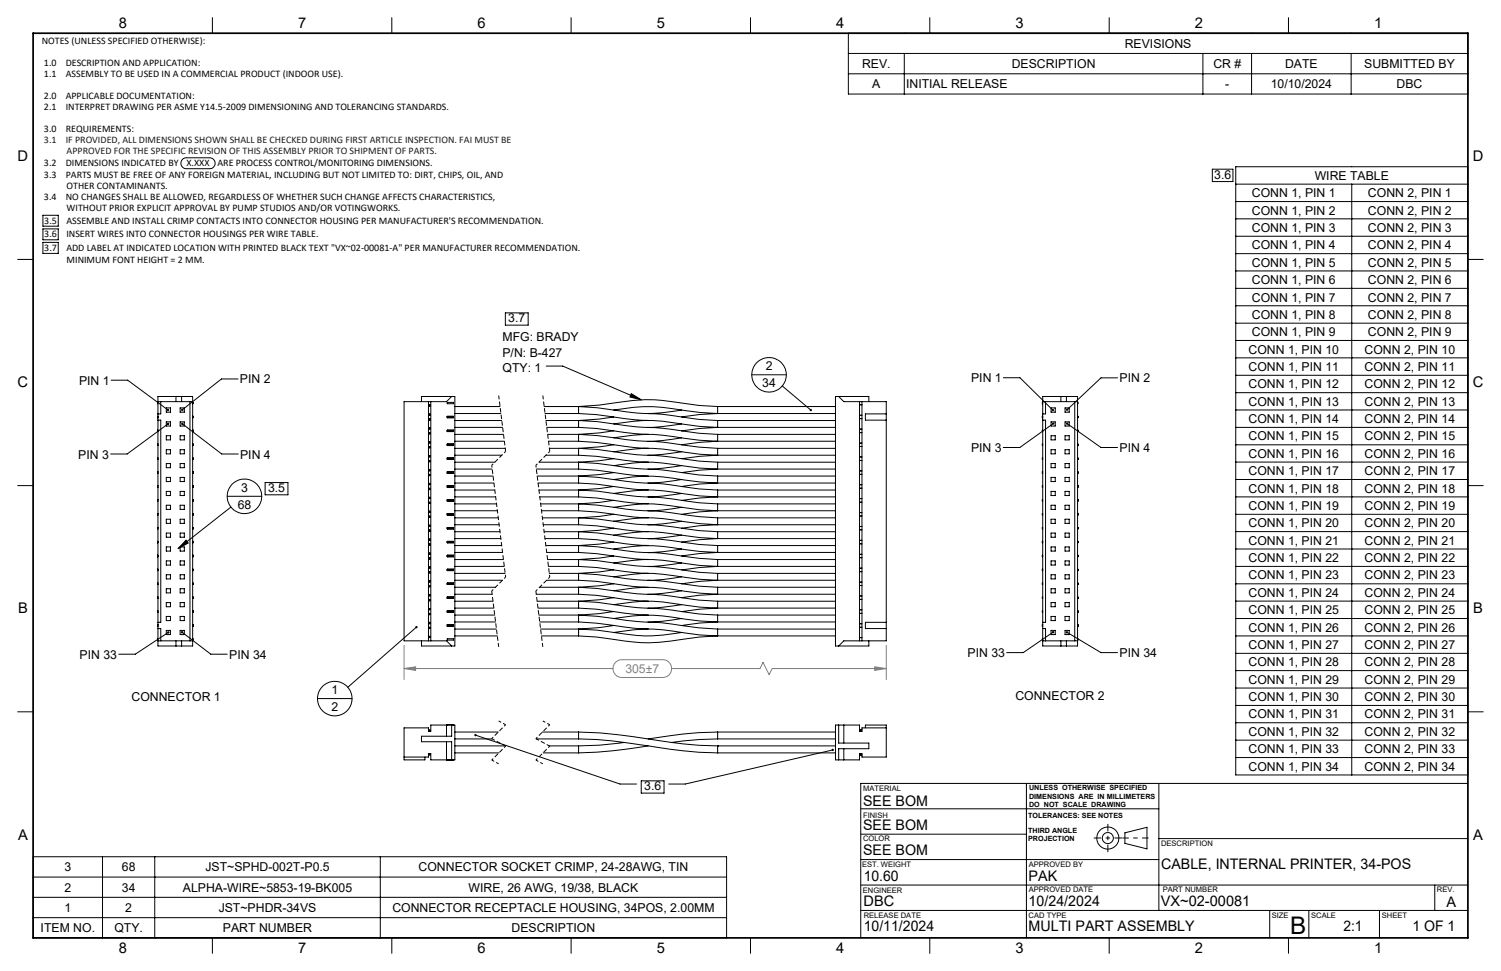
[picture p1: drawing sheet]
<svg xmlns="http://www.w3.org/2000/svg" width="432mm" height="279mm" viewBox="0 0 432 279" stroke-linecap="round" stroke-linejoin="round" font-family="sans-serif">
<g fill="none" stroke="#000" stroke-width=".29">
<path d="M61.1 5.1v4.5M112.7 5.1v4.5M164.3 5.1v4.5M215.9 5.1v4.5M244.1 9.6h178.2v17.5h-178.2zM244.1 15.4h178.2M260.1 15.4v11.7M267.5 5.1v4.5M319.1 5.1v4.5M346 15.4v11.7M360 15.4v11.7M370.7 5.1v4.5"/>
<path d="M388.7 15.4v11.7M244.1 21.2h178.2M52.6 45.8l.8-.4h6.9a1.57 1.57 0 0 1 1.6 1.6 1.57 1.57 0 0 1-1.6 1.5h-6.7a1.58 1.58 0 0 1-1.5-1 1.58 1.58 0 0 1 .5-1.7zM348.8 48.7h5.9v3.5h-5.9zM355.5 48h66.8v175h-66.8zM355.5 53h66.8M355.5 58h66.8M388.9 53v170M5.1 74.6h4.4M12.3 61.9h4.5v3.2h-4.5zM12.3 65.9h4.5v3.1h-4.5zM12.3 69.7h4.5v3.2h-4.5z"/>
<path d="M355.5 63h66.8M355.5 68h66.8M355.5 73h66.8M355.5 78h66.8M422.3 74.6h4.4M145.4 90h6.5v3.6h-6.5zM355.5 83h66.8M355.5 88h66.8M355.5 93h66.8M355.5 98h66.8M32 109.4h4.7l11.6 8.6M45.4 114.1h10v71.8h-10z"/>
<path d="M45.4 115.6h10M45.4 115.8v.4M45.4 119.8v.4M46.2 115.6v3.5h-.8M47.8 117.4h1.2v1.2h-1.2zM50.6 114.1v1.5M51.8 117.4h1.2v1.2h-1.2zM52.2 114.1v1.5M54.6 115.6v68.8M55.4 115.8v.4M55.4 119.8v.4M68.5 109h-4.8l-11.3 8.9"/>
<path d="M121.2 115.6v-1.5h9.6v71.8h-9.6v-1.5M123.3 116.5h.3v.4h-.3M123.3 119.1h.3v.4h-.3M123.3 115.6v68.8M123.9 115.6v68.8M128.7 115.8h1.8v.4h-1.8zM128.7 119.8h1.8v.4h-1.8zM129.9 114.1l-1.5 1.5h-12.2v68.8h12.2l1.5 1.5M130.8 117h13M130.8 119h13.3M156.5 117h9.9M156.8 119h9.6"/>
<path d="M157.1 105.3h4.8l22.6 9.7M166.4 117l6-.4a69 69 0 0 1 18.1-1.4l10.6 1.5 5.3 .3M166.4 119l5.2 .3 4.4 .6a64.7 64.7 0 0 0 10.5 1.1M166.4 117l5.4 .3 4.6 .7a48.5 48.5 0 0 0 19.7 0M166.4 117v2M176.6 120l-4.2 .6-6 .4M176.6 118a50.4 50.4 0 0 1 20.5 .1l4.2 .6 5.1 .3M181.6 113.3l2.9 1.7-3.3-.8zM186.4 119a53.5 53.5 0 0 1 10.3 1.1l4.4 .6 5.3 .3M206.4 119l-5.2 .3-5.1 .7M206.4 117v2M206.4 117h33.9"/>
<path d="M206.4 119h33.9M216.3 107.8h9.9M225 111.1l8.2 6.9M241.3 114.1l1.4 1.5h12.3v68.8h-12.3l-1.4 1.5M247.3 116.4l.7 .1M247.3 115.6v68.8M248 119.5l-.7 .1M248 115.6v68.8M249.9 115.6v-1.5h-9.6v71.8h9.6v-1.5M255 119.1h-6v1.8h6M288.6 108.7h4.8l9.5 9.3M300 114.1h10v71.8h-10z"/>
<path d="M300 115.6h10M300 115.8v.4M300 119.8v.4M300.8 115.6v3.5h-.8M302.4 117.4h1.2v1.2h-1.2zM305.2 114.1v1.5M306.4 117.4h1.2v1.2h-1.2zM306.8 114.1v1.5M309.2 115.6v68.8M310 115.8v.4M310 119.8v.4M321.5 108.7h-4.8l-9.7 9.2"/>
<path d="M355.5 103h66.8M355.5 108h66.8M355.5 113h66.8M355.5 118h66.8M5.1 139.7h4.4M45.4 120.9h.8v58.2h-.8M45.4 123.8v.4M45.4 139.8v.4M45.4 127.8v.4M45.4 131.8v.4M45.4 135.8v.4M47.8 121.4h1.2v1.2h-1.2z"/>
<path d="M47.8 125.4h1.2v1.2h-1.2zM47.8 129.4h1.2v1.2h-1.2zM47.8 133.4h1.2v1.2h-1.2zM47.8 137.4h1.2v1.2h-1.2zM48.4 122l-11.8 8.6h-4.8M51.8 121.4h1.2v1.2h-1.2zM51.8 125.4h1.2v1.2h-1.2zM51.8 129.4h1.2v1.2h-1.2zM51.8 133.4h1.2v1.2h-1.2zM51.8 137.4h1.2v1.2h-1.2zM52.5 122l11.3 8.6h4.7M55.4 123.8v.4"/>
<path d="M55.4 139.8v.4M55.4 127.8v.4M55.4 131.8v.4M55.4 135.8v.4M76.3 138.9h6.5v3.5h-6.5zM123.3 124.5h.3v.4h-.3M123.3 127.1h.3v.4h-.3M123.3 123.1h.3v.4h-.3M123.3 120.5h.3v.4h-.3M123.3 136.5h.3v.4h-.3M123.3 139.1h.3v.4h-.3M123.3 131.1h.3v.4h-.3"/>
<path d="M123.3 128.5h.3v.4h-.3M123.3 132.5h.3v.4h-.3M123.3 135.1h.3v.4h-.3M128.7 123.8h1.8v.4h-1.8zM128.7 127.8h1.8v.4h-1.8zM128.7 131.8h1.8v.4h-1.8zM128.7 135.8h1.8v.4h-1.8zM128.7 139.8h1.8v.4h-1.8zM130.8 133h11.5M130.8 135h10.8M130.8 129h14.5M130.8 131h13.6"/>
<path d="M130.8 137h11M130.8 139h11.3M130.8 121h13.5M130.8 123h13.8M130.8 125h14M130.8 127h14.3M154.3 135h12.1M154.5 137h11.9M154.8 139h11.6M155 133h11.4M157 121h9.4M157.1 131h9.3"/>
<path d="M157.3 123h9.1M157.5 125h8.9M157.8 127h8.6M158 129h8.4M166.4 139l5.2 .3 4.4 .6a64.7 64.7 0 0 0 10.5 1.1M166.4 137l5.4 .3 4.6 .7a47.8 47.8 0 0 0 19.7 0M166.4 135l5.2 .3 4.4 .6a60.7 60.7 0 0 0 10.5 1.1M166.4 133l5.4 .3 4.6 .6a48.5 48.5 0 0 0 19.7 .1M166.4 131l5.2 .3 4.4 .6a64.7 64.7 0 0 0 10.5 1.1M166.4 129l5.4 .3 4.6 .7a48.5 48.5 0 0 0 19.7 0M166.4 127l5.2 .3 4.4 .6a60.7 60.7 0 0 0 10.5 1.1M166.4 125l5.4 .3 4.6 .6a48.5 48.5 0 0 0 19.7 .1"/>
<path d="M166.4 123l5.2 .3 4.4 .6a64.7 64.7 0 0 0 10.5 1.1M166.4 121l5.4 .3 4.6 .7a48.5 48.5 0 0 0 19.7 0M166.4 137v2M166.4 133v2M166.4 129v2M166.4 125v2M166.4 121v2M176.6 134a49.4 49.4 0 0 1 20.5 .1l4.2 .6 5.1 .3M176.6 132l-4.2 .6-6 .4M176.6 140l-4.2 .6-6 .4M176.6 130a49.4 49.4 0 0 1 20.5 .1l4.2 .6 5.1 .3M176.6 128l-4.2 .6-6 .4"/>
<path d="M176.6 138a50.4 50.4 0 0 1 20.5 .1l4.2 .6 5.1 .3M176.6 136l-4.2 .6-6 .4M176.6 122a49.4 49.4 0 0 1 20.5 .1l4.2 .6 5.1 .3M176.6 126a50.4 50.4 0 0 1 20.5 .2l4.2 .5 5.1 .3M176.6 124l-4.2 .6-6 .4M186.4 131a62.6 62.6 0 0 1 10.3 1.1l4.4 .6 5.3 .3M186.4 139a53.5 53.5 0 0 1 10.3 1.1l4.4 .6 5.3 .3M186.4 127a53.5 53.5 0 0 1 10.3 1.1l4.4 .6 5.3 .3M186.4 135a62.6 62.6 0 0 1 10.3 1.1l4.4 .6 5.3 .3M186.4 123a62.6 62.6 0 0 1 10.3 1.1l4.4 .6 5.3 .3M206.4 139l-5.2 .3-5.1 .7M206.4 135l-5.2 .3-5.1 .7"/>
<path d="M206.4 131l-5.2 .3-5.1 .7M206.4 127l-5.2 .3-5.1 .7M206.4 123l-5.2 .3-5.1 .7M206.4 133v2M206.4 129v2M206.4 137v2M206.4 121v2M206.4 125v2M206.4 133h33.9M206.4 135h33.9M206.4 129h33.9M206.4 131h33.9"/>
<path d="M206.4 137h33.9M206.4 139h33.9M206.4 121h33.9M206.4 123h33.9M206.4 125h33.9M206.4 127h33.9M247.3 124.4l.7 .1M247.3 120.4l.7 .1M247.3 136.4l.7 .1M247.3 128.4l.7 .1M247.3 132.4l.7 .1M248 127.5h-.7"/>
<path d="M248 123.5h-.7M248 139.5h-.7M248 131.5l-.7 .1M248 135.5h-.7M300 120.9h.8v58.2h-.8M300 123.8v.4M300 139.8v.4M300 127.8v.4M300 131.8v.4M300 135.8v.4M302.4 137.4h1.2v1.2h-1.2zM302.4 133.4h1.2v1.2h-1.2z"/>
<path d="M302.4 129.4h1.2v1.2h-1.2zM302.4 125.4h1.2v1.2h-1.2zM302.4 121.4h1.2v1.2h-1.2zM303 121.9l-9.6 6.9h-4.8M306.4 137.4h1.2v1.2h-1.2zM306.4 133.4h1.2v1.2h-1.2zM306.4 129.4h1.2v1.2h-1.2zM306.4 125.4h1.2v1.2h-1.2zM306.4 121.4h1.2v1.2h-1.2zM307 121.9l9.7 6.9h4.8M310 123.8v.4M310 139.8v.4"/>
<path d="M310 127.8v.4M310 131.8v.4M310 135.8v.4M355.5 133h66.8M355.5 123h66.8M355.5 128h66.8M355.5 138h66.8M422.3 139.7h4.4M45.4 143.8v.4M45.4 159.8v.4M45.4 151.8v.4M45.4 155.8v.4"/>
<path d="M45.4 147.8v.4M47.8 141.4h1.2v1.2h-1.2zM47.8 145.4h1.2v1.2h-1.2zM47.8 149.4h1.2v1.2h-1.2zM47.8 153.4h1.2v1.2h-1.2zM47.8 157.4h1.2v1.2h-1.2zM51.8 141.4h1.2v1.2h-1.2zM51.8 145.4h1.2v1.2h-1.2zM51.8 149.4h1.2v1.2h-1.2zM51.8 153.4h1.2v1.2h-1.2zM51.8 157.4h1.2v1.2h-1.2zM53.5 155.4l.7 .8-3 1.7z"/>
<path d="M55.4 143.8v.4M55.4 159.8v.4M55.4 151.8v.4M55.4 155.8v.4M55.4 147.8v.4M65.4 142.8h9.9M66.4 145.9l-15.2 12M123.3 152.5h.3v.4h-.3M123.3 155.1h.3v.4h-.3M123.3 156.5h.3v.4h-.3M123.3 159.1h.3v.4h-.3M123.3 151.1h.3v.4h-.3"/>
<path d="M123.3 148.5h.3v.4h-.3M123.3 147.1h.3v.4h-.3M123.3 144.5h.3v.4h-.3M123.3 140.5h.3v.4h-.3M123.3 143.1h.3v.4h-.3M128.7 143.8h1.8v.4h-1.8zM128.7 147.8h1.8v.4h-1.8zM128.7 151.8h1.8v.4h-1.8zM128.7 155.8h1.8v.4h-1.8zM128.7 159.8h1.8v.4h-1.8zM130.8 149h12.5M130.8 151h12.8"/>
<path d="M130.8 141h11.5M130.8 143h11.8M130.8 145h12M130.8 147h12.3M130.8 157h13.5M130.8 159h13.8M130.8 153h13M130.8 155h13.3M155 141h11.4M155.3 143h11.1M155.5 145h10.9M155.8 147h10.6"/>
<path d="M156 149h10.4M156.2 151h10.2M156.5 153h9.9M156.8 155h9.6M157 157h9.4M157.3 159h9.1M166.4 151l5.2 .3 4.4 .6a64.7 64.7 0 0 0 10.5 1.1M166.4 149l5.4 .3 4.6 .7a48.5 48.5 0 0 0 19.7 0M166.4 147l5.2 .3 4.4 .6a60.7 60.7 0 0 0 10.5 1.1M166.4 145l5.4 .3 4.6 .6a48.5 48.5 0 0 0 19.7 .1M166.4 159l5.2 .3 4.4 .6a64.7 64.7 0 0 0 10.5 1.1M166.4 157l5.4 .3 4.6 .7a47.8 47.8 0 0 0 19.7 0"/>
<path d="M166.4 155l5.2 .3 4.4 .6a64.7 64.7 0 0 0 10.5 1.1M166.4 153l5.4 .4 4.6 .6a48.5 48.5 0 0 0 19.7 0M166.4 143l5.2 .3 4.4 .6a64.7 64.7 0 0 0 10.5 1.1M166.4 141l5.4 .3 4.6 .7a48.5 48.5 0 0 0 19.7 0M166.4 149v2M166.4 145v2M166.4 157v2M166.4 153v2M166.4 141v2M176.6 142a49.4 49.4 0 0 1 20.5 .1l4.2 .6 5.1 .3M176.6 146a49.4 49.4 0 0 1 20.5 .1l4.2 .6 5.1 .3M176.6 144l-4.2 .6-6 .4"/>
<path d="M176.6 150a50.4 50.4 0 0 1 20.5 .1l4.2 .6 5.1 .3M176.6 148l-4.2 .6-6 .4M176.6 158a50.4 50.4 0 0 1 20.5 .2l4.2 .5 5.1 .3M176.6 156l-4.2 .6-6 .4M176.6 154a49.4 49.4 0 0 1 20.5 .1l4.2 .6 5.1 .3M176.6 152l-4.2 .6-6 .4M176.6 160l-4.2 .6-6 .4M186.4 143a62.6 62.6 0 0 1 10.3 1.1l4.4 .6 5.3 .3M186.4 147a58.7 58.7 0 0 1 10.3 1.1l4.4 .6 5.3 .3M186.4 155a62.6 62.6 0 0 1 10.3 1.1l4.4 .6 5.3 .3M186.4 151a62.6 62.6 0 0 1 10.3 1.1l4.4 .6 5.3 .3M186.4 159a53.5 53.5 0 0 1 10.3 1.1l4.4 .6 5.3 .3"/>
<path d="M206.4 151l-5.2 .3-5.1 .7M206.4 147l-5.2 .3-5.1 .7M206.4 159l-5.2 .3-5.1 .7M206.4 155l-5.2 .3-5.1 .7M206.4 143l-5.2 .3-5.1 .7M206.4 141v2M206.4 145v2M206.4 149v2M206.4 157v2M206.4 153v2M206.4 149h33.9M206.4 151h33.9"/>
<path d="M206.4 141h33.9M206.4 143h33.9M206.4 145h33.9M206.4 147h33.9M206.4 157h33.9M206.4 159h33.9M206.4 153h33.9M206.4 155h33.9M247.3 152.4l.7 .1M247.3 156.4l.7 .1M247.3 148.4l.7 .1M247.3 144.4l.7 .1"/>
<path d="M247.3 140.4l.7 .1M248 155.5h-.7M248 159.5h-.7M248 151.5l-.7 .1M248 147.5h-.7M248 143.5h-.7M300 143.8v.4M300 159.8v.4M300 151.8v.4M300 155.8v.4M300 147.8v.4M302.4 157.4h1.2v1.2h-1.2z"/>
<path d="M302.4 153.4h1.2v1.2h-1.2zM302.4 149.4h1.2v1.2h-1.2zM302.4 145.4h1.2v1.2h-1.2zM302.4 141.4h1.2v1.2h-1.2zM306.4 157.4h1.2v1.2h-1.2zM306.4 153.4h1.2v1.2h-1.2zM306.4 149.4h1.2v1.2h-1.2zM306.4 145.4h1.2v1.2h-1.2zM306.4 141.4h1.2v1.2h-1.2zM310 143.8v.4M310 159.8v.4M310 151.8v.4"/>
<path d="M310 155.8v.4M310 147.8v.4M355.5 143h66.8M355.5 153h66.8M355.5 148h66.8M355.5 158h66.8M45.4 179.8v.4M45.4 167.8v.4M45.4 163.8v.4M45.4 171.8v.4M45.4 175.8v.4M47.8 161.4h1.2v1.2h-1.2z"/>
<path d="M47.8 165.4h1.2v1.2h-1.2zM47.8 169.4h1.2v1.2h-1.2zM47.8 173.4h1.2v1.2h-1.2zM47.8 177.4h1.2v1.2h-1.2zM51.8 161.4h1.2v1.2h-1.2zM51.8 165.4h1.2v1.2h-1.2zM51.8 169.4h1.2v1.2h-1.2zM51.8 173.4h1.2v1.2h-1.2zM51.8 177.4h1.2v1.2h-1.2zM55.4 179.8v.4M55.4 167.8v.4M55.4 163.8v.4"/>
<path d="M55.4 171.8v.4M55.4 175.8v.4M123.3 179.1h.3v.4h-.3M123.3 176.5h.3v.4h-.3M123.3 172.5h.3v.4h-.3M123.3 175.1h.3v.4h-.3M123.3 171.1h.3v.4h-.3M123.3 168.5h.3v.4h-.3M123.3 163.1h.3v.4h-.3M123.3 160.5h.3v.4h-.3M123.3 167.1h.3v.4h-.3M123.3 164.5h.3v.4h-.3"/>
<path d="M128.7 163.8h1.8v.4h-1.8zM128.7 167.8h1.8v.4h-1.8zM128.7 171.8h1.8v.4h-1.8zM128.7 175.8h1.8v.4h-1.8zM128.7 179.8h1.8v.4h-1.8zM130.8 173h11M130.8 175h11.3M130.8 177h11.5M130.8 179h11.8M130.8 169h11.7M130.8 171h10.8M130.8 165h14.5"/>
<path d="M130.8 167h13.7M130.8 161h14M130.8 163h14.3M154.3 171h12.1M154.5 173h11.9M154.8 175h11.6M155 177h11.4M155.2 169h11.2M155.3 179h11.1M157.2 167h9.2M157.5 161h8.9M157.8 163h8.6"/>
<path d="M158 165h8.4M166.4 175l5.2 .3 4.4 .6a64.7 64.7 0 0 0 10.5 1.1M166.4 173l5.4 .3 4.6 .7a48.5 48.5 0 0 0 19.7 0M166.4 179l5.2 .3 4.4 .6a60.7 60.7 0 0 0 10.5 1.1M166.4 177l5.4 .3 4.6 .6a46.9 46.9 0 0 0 19.7 .1M166.4 171l5.2 .3 4.4 .6a64.7 64.7 0 0 0 10.5 1.1M166.4 169l5.4 .3 4.6 .7a48.5 48.5 0 0 0 19.7 0M166.4 163l5.2 .3 4.4 .6a64.7 64.7 0 0 0 10.5 1.1M166.4 161l5.4 .3 4.6 .7a48.5 48.5 0 0 0 19.7 0M166.4 167l5.2 .3 4.4 .6a60.7 60.7 0 0 0 10.5 1.1M166.4 165l5.4 .3 4.6 .6a48.5 48.5 0 0 0 19.7 .1M166.4 173v2"/>
<path d="M166.4 177v2M166.4 169v2M166.4 161v2M166.4 165v2M176.6 178a50.4 50.4 0 0 1 20.5 .2l4.2 .5 5.1 .3M176.6 176l-4.2 .6-6 .4M176.6 166a49.4 49.4 0 0 1 20.5 .1l4.2 .6 5.1 .3M176.6 164l-4.2 .6-6 .4M176.6 180l-4.2 .6-6 .4M176.6 162a49.4 49.4 0 0 1 20.5 .1l4.2 .6 5.1 .3M176.6 170a50.4 50.4 0 0 1 20.5 .1l4.2 .6 5.1 .3M176.6 168l-4.2 .6-6 .4"/>
<path d="M176.6 174a49.4 49.4 0 0 1 20.5 .1l4.2 .6 5.1 .3M176.6 172l-4.2 .6-6 .4M186.4 175a62.6 62.6 0 0 1 10.3 1.1l4.4 .6 5.3 .3M186.4 163a62.6 62.6 0 0 1 10.3 1.1l4.4 .6 5.3 .3M186.4 179a53.5 53.5 0 0 1 10.3 1.1l4.4 .6 5.3 .3M186.4 167a62.6 62.6 0 0 1 10.3 1.1l4.4 .6 5.3 .3M186.4 171a53.5 53.5 0 0 1 10.3 1.1l4.4 .6 5.3 .3M206.4 175l-5.2 .3-5.1 .7M206.4 179l-5.2 .3-5.1 .7M206.4 171l-5.2 .3-5.1 .7M206.4 163l-5.2 .3-5.1 .7M206.4 167l-5.2 .3-5.1 .7"/>
<path d="M206.4 177v2M206.4 165v2M206.4 161v2M206.4 169v2M206.4 173v2M206.4 173h33.9M206.4 175h33.9M206.4 177h33.9M206.4 179h33.9M206.4 169h33.9M206.4 171h33.9M206.4 165h33.9"/>
<path d="M206.4 167h33.9M206.4 161h33.9M206.4 163h33.9M247.3 176.4l.7 .1M247.3 172.4l.7 .1M247.3 168.4l.7 .1M247.3 160.4l.7 .1M247.3 164.4l.7 .1M248 179.5h-.7M248 175.5h-.7M248 171.5l-.7 .1M248 163.5h-.7"/>
<path d="M248 167.5h-.7M255 179.1h-6v1.8h6M300 179.8v.4M300 167.8v.4M300 163.8v.4M300 171.8v.4M300 175.8v.4M302.4 177.4h1.2v1.2h-1.2zM302.4 173.4h1.2v1.2h-1.2zM302.4 169.4h1.2v1.2h-1.2zM302.4 165.4h1.2v1.2h-1.2zM302.4 161.4h1.2v1.2h-1.2z"/>
<path d="M306.4 177.4h1.2v1.2h-1.2zM306.4 173.4h1.2v1.2h-1.2zM306.4 169.4h1.2v1.2h-1.2zM306.4 165.4h1.2v1.2h-1.2zM306.4 161.4h1.2v1.2h-1.2zM310 179.8v.4M310 167.8v.4M310 163.8v.4M310 171.8v.4M310 175.8v.4M355.5 163h66.8M355.5 168h66.8"/>
<path d="M355.5 173h66.8M355.5 178h66.8M45.4 184.4h10M45.4 180.9h.8v3.5M45.4 183.8v.4M47.8 181.4h1.2v1.2h-1.2zM48.4 182l-9.5 6.2h-4.8M50.6 184.4v1.5M51.8 181.4h1.2v1.2h-1.2zM52.2 184.4v1.5M52.4 181.9l8.2 6.3h4.8M55.4 183.8v.4"/>
<path d="M119.8 180.4l-19.8 17.4M123.3 183.1h.3v.4h-.3M123.3 180.5h.3v.4h-.3M128.7 183.8h1.8v.4h-1.8zM130.8 181h12M130.8 183h12.3M155.5 181h10.9M155.8 183h10.6M166.4 183l5.2 .3 4.4 .6a51.7 51.7 0 0 0 20.8 0l4.4-.6 5.2-.3M166.4 181l5.4 .3 4.6 .7a48.5 48.5 0 0 0 19.7 0M166.4 181v2M176.6 182a49.4 49.4 0 0 1 20.5 .1l4.2 .6 5.1 .3"/>
<path d="M206.4 181v2M206.4 181h33.9M206.4 183h33.9M247.3 180.4l.7 .1M248 183.5l-.7 .1M300 184.4h10M300 180.9h.8v3.5M300 183.8v.4M302.4 181.4h1.2v1.2h-1.2zM303 181.9l-8.6 5.9h-4.8M305.2 184.4v1.5M306.4 181.4h1.2v1.2h-1.2z"/>
<path d="M306.8 184.4v1.5M306.9 181.9l9.8 5.9h4.8M310 183.8v.4M355.5 183h66.8M355.5 188h66.8M355.5 193h66.8M355.5 198h66.8M5.1 204.8h4.4M91.3 201h10M116.2 217.8h7.1v-.9h.6v1.8h6.9v-10.1h-6.9v1.8h-.6v-1h-7.1v9.3h6v-.9M123.3 210h.3v.4M123.6 216.9v.3h-.3"/>
<path d="M128.4 208.6v3.2M128.4 213.4v5.3M128.7 208.6h1.8M128.7 218.7h1.8M129.9 208.6v3.2h-8.7v1.6h8.7v5.3M130.8 214.6h14.5M130.8 216.6h12.7M130.8 210.6h12.5M130.8 212.6h10.8M136.8 211.5l41.6 14.1h4.7M154.3 212.6h12.1M156 210.6h10.4"/>
<path d="M156.2 216.6h10.2M158 214.6h8.4M166.4 212.6a169.4 169.4 0 0 1 23 2.5 116.9 116.9 0 0 0 17 1.5M166.4 210.6a208.3 208.3 0 0 1 26.8 3l7.8 .9 5.4 .1M166.4 214.6v2M166.4 210.6v2M179.6 213.6l-7.1 .8-6.1 .2M186.4 214.6l-3.8 .6a124.8 124.8 0 0 1-16.2 1.4M206.4 212.6l-5.2 .2-8.1 .8M206.4 210.6a149.6 149.6 0 0 0-20 2M206.4 214.6h.1M206.4 210.6v2"/>
<path d="M206.4 214.6v2M206.4 214.6h33.9M206.4 216.6h33.9M206.4 210.6h33.9M206.4 212.6h33.9M239.6 215.8l-42.5 9.8h-4.7M241.3 208.6v5.2h8.6v1.6h-8.6v3.3M242.7 208.6v5.2M242.7 215.4v3.3M247.3 217.2h.7M247.3 210h.7M247.5 210v.4"/>
<path d="M247.5 216.9v.3M249 209.4v-.8h6v9.2h-7v-.9h-.7v1.8h-7v-10.1h7v1.8h.7v-1h7M355.5 203h66.8M355.5 208h66.8M355.5 213h66.8M355.5 218h66.8M422.3 204.8h4.4M184.5 224.7h6.5v3.5h-6.5zM247.6 232.7h85.8M295.3 225.4v44.5M323.6 239.6l6.4-1.5v6.2l-6.4-1.6zM333.4 225.4v36.6"/>
<path d="M422.3 225.4h-174.7v44.5M9.5 246.5h199.5v23.4h-199.5zM9.5 252.4h199.5M9.5 258.2h199.5M29.5 246.5v23.4M44.5 246.5v23.4M109.4 246.5v23.4M247.6 254.7h174.7M247.6 247.3h85.8M247.6 240h47.7M333.4 241.3h88.9M412.7 254.7v7.3"/>
<path d="M9.5 264.1h199.5M61.1 269.9v4.4M112.7 269.9v4.4M164.3 269.9v4.4M215.9 269.9v4.4M247.6 262h174.7M267.5 269.9v4.4M319.1 269.9v4.4M365.3 262v7.9M370.7 269.9v4.4M376.5 262v7.9M396.8 262v7.9"/>
<circle cx="221.2" cy="107.9" r="5"/>
<circle cx="70.3" cy="142.8" r="5"/>
<circle cx="96.3" cy="201" r="5"/>
<circle cx="318.7" cy="241.1" r="3.2"/>
<circle cx="318.7" cy="241.2" r="1.6"/>
</g>
<path d="M116.2 192.4l3.4-.5v1zM116.2 185.7v9.8M116.2 192.4h60.2M177.1 190.6l.9-.6 .7-.2h11.9a2.56 2.56 0 0 1 2.6 2.6 2.56 2.56 0 0 1-2.6 2.5h-11.7a2.57 2.57 0 0 1-2.3-1.5 2.57 2.57 0 0 1 .5-2.8zM193.2 192.4h25.4l.9-1.8 1.8 3.5 .8-1.7h32.9M251.6 191.9l3.4 .5-3.4 .5zM255 185.7v9.8" fill="none" stroke="#808080" stroke-width=".29"/>
<path d="M143.5 113.8l2 16.1M156.2 113.8l2 16.1M141.5 170.1l2 16M154.2 170.1l2 16" fill="none" stroke="#000" stroke-width=".29" stroke-dasharray="1.3 .6" stroke-dashoffset=".2" stroke-linecap="butt"/>
<path d="M145.5 129.9l-4 4M158.2 129.9l-4 4M145.5 166.1l-4 4M158.2 166.1l-4 4M145.5 208.5l-4 4M145.5 214.7l-4 4M158.2 208.5l-4 4M158.2 214.7l-4 4" fill="none" stroke="#000" stroke-width=".29" stroke-dasharray="1.3 .6" stroke-dashoffset=".7" stroke-linecap="butt"/>
<path d="M141.5 133.9l4 32.2M154.2 133.9l4 32.2" fill="none" stroke="#000" stroke-width=".29" stroke-dasharray="1.3 .6" stroke-dashoffset=".6" stroke-linecap="butt"/>
<path d="M141.5 218.7l2 1.1M143.5 207.5l2 1M154.2 218.7l2 1.1M156.2 207.5l2 1" fill="none" stroke="#000" stroke-width=".29" stroke-dasharray="1.3 .6" stroke-dashoffset=".5" stroke-linecap="butt"/>
<path d="M141.5 212.5l4 2.2M154.2 212.5l4 2.2" fill="none" stroke="#000" stroke-width=".29" stroke-dasharray="1.3 .6" stroke-dashoffset=".3" stroke-linecap="butt"/>
<path d="M330.4 241.1h-7.5" fill="none" stroke="#000" stroke-width=".29" stroke-dasharray="15.2 1.3 1.3 1.3" stroke-dashoffset="13.4" stroke-linecap="butt"/>
<path d="M318.7 237.1v8.1M314.7 241.1h8.1" fill="none" stroke="#000" stroke-width=".29" stroke-dasharray="15.2 1.3 1.3 1.3" stroke-dashoffset="13.1" stroke-linecap="butt"/>
<path d="M9.5 9.6h412.8v260.3h-412.8z" fill="none" stroke="#000" stroke-width=".5"/>
<path d="M119.5 180.3a.34 .34 0 0 0 .1 .4 .34 .34 0 0 0 .4 0 .34 .34 0 0 0 .1-.5l-.3 .2 .3-.2-.2-.1zM232.9 117.8l.1 .5 .5-.1-.3-.2 .3 .2v-.5zM181.6 113.3l2.9 1.7-3.3-.8zM48.1 117.7v.6l.5-.1-.3-.2 .3 .1-.1-.4zM52.2 117.7l-.1 .4 .3-.2-.3 .2a.34 .34 0 0 0 .5 .1 .34 .34 0 0 0 .1-.5 .34 .34 0 0 0-.5 0zM48.2 121.7a.34 .34 0 0 0-.1 .4 .34 .34 0 0 0 .4 .1 .34 .34 0 0 0 .1-.5l-.2 .3 .2-.3zM52.2 121.7a.35 .35 0 0 0 0 .6 .35 .35 0 0 0 .5-.2 .35 .35 0 0 0-.5-.4l.3 .3zM48.2 181.7a.35 .35 0 0 0 0 .5 .35 .35 0 0 0 .4 .1 .35 .35 0 0 0 .1-.5l-.3 .2 .3-.2zM52.1 181.7a.35 .35 0 0 0 .2 .6 .35 .35 0 0 0 .4-.4 .35 .35 0 0 0-.5-.3l.2 .3zM53.5 155.4l.7 .8-3 1.7zM302.6 117.8v.5l.5-.1-.2-.2 .3 .2-.1-.4zM302.7 181.6a.35 .35 0 0 0 0 .5 .35 .35 0 0 0 .5 .1 .35 .35 0 0 0 0-.5l-.2 .2 .2-.2zM306.7 181.7l.2 .2-.3-.1a.33 .33 0 0 0 .2 .5 .33 .33 0 0 0 .4-.4 .33 .33 0 0 0-.5-.2zM306.7 121.7a.34 .34 0 0 0 .2 .5 .34 .34 0 0 0 .4-.4 .34 .34 0 0 0-.5-.2l.2 .3zM306.7 117.7v.4l.3-.2-.3 .2a.33 .33 0 0 0 .5 0 .33 .33 0 0 0-.1-.5 .33 .33 0 0 0-.4 .1zM302.7 121.7a.33 .33 0 0 0 .3 .5 .33 .33 0 0 0 .2-.5l-.2 .2 .1-.3zM136.5 211.3l.3 .2-.3-.1a.34 .34 0 0 0 .3 .5 .34 .34 0 0 0 .3-.5 .34 .34 0 0 0-.6-.1zM239.3 215.6a.34 .34 0 0 0 .2 .5 .34 .34 0 0 0 .4-.4l-.3 .1 .3-.1-.3-.3z" fill="#000"/>
<path d="M116.2 192.4l3.4-.5v1zM251.6 191.9l3.4 .5-3.4 .5z" fill="#808080"/>
<text font-size="7" x="371.2" y="268.7">B</text>
<g font-size="4.2">
<text x="34.1" y="8.1">8</text>
<text x="85.7" y="8.1">7</text>
<text x="137.3" y="8.1">6</text>
<text x="188.9" y="8.1">5</text>
<text x="240.5" y="8.1">4</text>
<text x="292.1" y="8.1">3</text>
<text x="343.7" y="8.1">2</text>
<text x="395.3" y="8.1">1</text>
<text x="5.1" y="46.4">D</text>
<text x="423.7" y="46.4">D</text>
<text x="5.1" y="111.4">C</text>
<text x="423.7" y="111.4">C</text>
<text x="5.2" y="176.5">B</text>
<text x="423.8" y="176.5">B</text>
<text x="248.3" y="232">SEE BOM</text>
<text x="248.3" y="238.9">SEE BOM</text>
<text x="5.2" y="241.6">A</text>
<text x="248.3" y="245.9">SEE BOM</text>
<text x="423.8" y="241.6">A</text>
<text x="334" y="249.9">CABLE, INTERNAL PRINTER, 34-POS</text>
<text x="248.5" y="253.4">10.60</text>
<text x="295.9" y="253.4">PAK</text>
<text x="248.5" y="260.8">DBC</text>
<text x="295.9" y="260.8">10/24/2024</text>
<text x="334" y="260.8">VX~02-00081</text>
<text x="416.1" y="260.9">A</text>
<text x="248.5" y="267.9">10/11/2024</text>
<text x="295.9" y="267.9">MULTI PART ASSEMBLY</text>
<text x="386.5" y="267.9">2:1</text>
<text x="406.3" y="267.9">1 OF 1</text>
<text x="34.1" y="274.2">8</text>
<text x="85.7" y="274.2">7</text>
<text x="137.3" y="274.2">6</text>
<text x="188.9" y="274.2">5</text>
<text x="240.5" y="274.2">4</text>
<text x="292.1" y="274.2">3</text>
<text x="343.7" y="274.2">2</text>
<text x="395.3" y="274.2">1</text>
</g>
<g font-size="3.5">
<text x="323.6" y="13.8">REVISIONS</text>
<text x="248" y="19.6">REV.</text>
<text x="291.1" y="19.6">DESCRIPTION</text>
<text x="349.1" y="19.6">CR #</text>
<text x="369.7" y="19.6">DATE</text>
<text x="392.5" y="19.6">SUBMITTED BY</text>
<text x="250.9" y="25.4">A</text>
<text x="260.7" y="25.4">INITIAL RELEASE</text>
<text x="352.5" y="25.4">-</text>
<text x="365.6" y="25.4">10/10/2024</text>
<text x="401.8" y="25.4">DBC</text>
<text x="349.3" y="51.5">3.6</text>
<text x="378.2" y="51.8">WIRE TABLE</text>
<text x="360.1" y="56.8">CONN 1, PIN 1</text>
<text x="393.5" y="56.8">CONN 2, PIN 1</text>
<text x="360.1" y="61.8">CONN 1, PIN 2</text>
<text x="393.5" y="61.8">CONN 2, PIN 2</text>
<text x="360.1" y="66.8">CONN 1, PIN 3</text>
<text x="360.1" y="71.8">CONN 1, PIN 4</text>
<text x="393.5" y="66.8">CONN 2, PIN 3</text>
<text x="393.5" y="71.8">CONN 2, PIN 4</text>
<text x="360.1" y="76.8">CONN 1, PIN 5</text>
<text x="393.5" y="76.8">CONN 2, PIN 5</text>
<text x="360.1" y="81.8">CONN 1, PIN 6</text>
<text x="393.5" y="81.8">CONN 2, PIN 6</text>
<text x="360.1" y="86.8">CONN 1, PIN 7</text>
<text x="393.5" y="86.8">CONN 2, PIN 7</text>
<text x="146.2" y="92.8">3.7</text>
<text x="360.1" y="91.8">CONN 1, PIN 8</text>
<text x="393.5" y="91.8">CONN 2, PIN 8</text>
<text x="144.5" y="98.1">MFG: BRADY</text>
<text x="359.2" y="101.8">CONN 1, PIN 10</text>
<text x="360.1" y="96.8">CONN 1, PIN 9</text>
<text x="392.5" y="101.8">CONN 2, PIN 10</text>
<text x="393.5" y="96.8">CONN 2, PIN 9</text>
<text x="144.5" y="102.6">P/N: B-427</text>
<text x="144.5" y="107.2">QTY: 1</text>
<text x="220.3" y="106.5">2</text>
<text x="359.2" y="106.8">CONN 1, PIN 11</text>
<text x="392.5" y="106.8">CONN 2, PIN 11</text>
<text x="22.7" y="110.7">PIN 1</text>
<text x="69" y="110.3">PIN 2</text>
<text x="219.3" y="111.4">34</text>
<text x="279.4" y="110">PIN 1</text>
<text x="322.1" y="110">PIN 2</text>
<text x="359.2" y="111.8">CONN 1, PIN 12</text>
<text x="392.5" y="111.8">CONN 2, PIN 12</text>
<text x="359.2" y="116.8">CONN 1, PIN 13</text>
<text x="392.5" y="116.8">CONN 2, PIN 13</text>
<text x="359.2" y="121.8">CONN 1, PIN 14</text>
<text x="392.5" y="121.8">CONN 2, PIN 14</text>
<text x="22.5" y="131.9">PIN 3</text>
<text x="69.1" y="131.9">PIN 4</text>
<text x="279.3" y="130.1">PIN 3</text>
<text x="322.1" y="130.1">PIN 4</text>
<text x="359.2" y="126.8">CONN 1, PIN 15</text>
<text x="359.2" y="131.7">CONN 1, PIN 16</text>
<text x="392.5" y="126.8">CONN 2, PIN 15</text>
<text x="392.5" y="131.7">CONN 2, PIN 16</text>
<text x="359.2" y="136.7">CONN 1, PIN 17</text>
<text x="392.5" y="136.7">CONN 2, PIN 17</text>
<text x="69.4" y="141.5">3</text>
<text x="77.1" y="141.6">3.5</text>
<text x="359.2" y="141.7">CONN 1, PIN 18</text>
<text x="392.5" y="141.7">CONN 2, PIN 18</text>
<text x="68.4" y="146.4">68</text>
<text x="359.2" y="146.7">CONN 1, PIN 19</text>
<text x="392.5" y="146.7">CONN 2, PIN 19</text>
<text x="359.2" y="151.7">CONN 1, PIN 20</text>
<text x="392.5" y="151.7">CONN 2, PIN 20</text>
<text x="359.2" y="156.7">CONN 1, PIN 21</text>
<text x="359.2" y="161.7">CONN 1, PIN 22</text>
<text x="392.5" y="156.7">CONN 2, PIN 21</text>
<text x="392.5" y="161.7">CONN 2, PIN 22</text>
<text x="359.2" y="166.7">CONN 1, PIN 23</text>
<text x="392.5" y="166.7">CONN 2, PIN 23</text>
<text x="359.2" y="171.7">CONN 1, PIN 24</text>
<text x="392.5" y="171.7">CONN 2, PIN 24</text>
<text x="359.2" y="176.7">CONN 1, PIN 25</text>
<text x="392.5" y="176.7">CONN 2, PIN 25</text>
<text x="359.2" y="181.7">CONN 1, PIN 26</text>
<text x="392.5" y="181.7">CONN 2, PIN 26</text>
<text x="22.9" y="189.5">PIN 33</text>
<text x="65.9" y="189.5">PIN 34</text>
<text x="278.4" y="189.1">PIN 33</text>
<text x="322.1" y="189.1">PIN 34</text>
<text x="359.2" y="186.7">CONN 1, PIN 27</text>
<text x="359.2" y="191.7">CONN 1, PIN 28</text>
<text x="392.5" y="186.7">CONN 2, PIN 27</text>
<text x="392.5" y="191.7">CONN 2, PIN 28</text>
<text x="359.2" y="196.7">CONN 1, PIN 29</text>
<text x="392.5" y="196.7">CONN 2, PIN 29</text>
<text x="37.8" y="201.7">CONNECTOR 1</text>
<text x="95.3" y="199.7">1</text>
<text x="292.1" y="201.4">CONNECTOR 2</text>
<text x="359.2" y="201.7">CONN 1, PIN 30</text>
<text x="392.5" y="201.7">CONN 2, PIN 30</text>
<text x="95.3" y="204.6">2</text>
<text x="359.2" y="206.7">CONN 1, PIN 31</text>
<text x="392.5" y="206.7">CONN 2, PIN 31</text>
<text x="359.2" y="211.7">CONN 1, PIN 32</text>
<text x="392.5" y="211.7">CONN 2, PIN 32</text>
<text x="359.2" y="216.7">CONN 1, PIN 33</text>
<text x="359.2" y="221.7">CONN 1, PIN 34</text>
<text x="392.5" y="216.7">CONN 2, PIN 33</text>
<text x="392.5" y="221.7">CONN 2, PIN 34</text>
<text x="185.3" y="227.4">3.6</text>
<text x="18.5" y="250.7">3</text>
<text x="35.1" y="250.7">68</text>
<text x="59.1" y="250.7">JST~SPHD-002T-P0.5</text>
<text x="120.4" y="250.7">CONNECTOR SOCKET CRIMP, 24-28AWG, TIN</text>
<text x="18.5" y="256.6">2</text>
<text x="35.1" y="256.6">34</text>
<text x="52.6" y="256.6">ALPHA-WIRE~5853-19-BK005</text>
<text x="134.8" y="256.6">WIRE, 26 AWG, 19/38, BLACK</text>
<text x="18.5" y="262.4">1</text>
<text x="36" y="262.4">2</text>
<text x="62.9" y="262.4">JST~PHDR-34VS</text>
<text x="112.9" y="262.4">CONNECTOR RECEPTACLE HOUSING, 34POS, 2.00MM</text>
<text x="11.7" y="268.3">ITEM NO.</text>
<text x="32.9" y="268.3">QTY.</text>
<text x="64.1" y="268.3">PART NUMBER</text>
<text x="147.2" y="268.3">DESCRIPTION</text>
</g>
<text font-size="3.5" fill="#808080" x="179.9" y="193.5">305±7</text>
<g font-size="2.9">
<text x="12" y="12.7">NOTES (UNLESS SPECIFIED OTHERWISE):</text>
<text x="12.7" y="19">1.0</text>
<text x="12.7" y="22.2">1.1</text>
<text x="18.9" y="19">DESCRIPTION AND APPLICATION:</text>
<text x="18.9" y="22.2">ASSEMBLY TO BE USED IN A COMMERCIAL PRODUCT (INDOOR USE).</text>
<text x="12.7" y="28.5">2.0</text>
<text x="18.9" y="28.5">APPLICABLE DOCUMENTATION:</text>
<text x="12.7" y="31.7">2.1</text>
<text x="18.9" y="31.7">INTERPRET DRAWING PER ASME Y14.5-2009 DIMENSIONING AND TOLERANCING STANDARDS.</text>
<text x="12.7" y="38">3.0</text>
<text x="18.9" y="38">REQUIREMENTS:</text>
<text x="12.7" y="47.8">3.2</text>
<text x="18.9" y="47.8">DIMENSIONS INDICATED BY</text>
<text x="53.6" y="47.8">X.XXX</text>
<text x="62.6" y="47.8">ARE PROCESS CONTROL/MONITORING DIMENSIONS.</text>
<text x="12.7" y="51.4">3.3</text>
<text x="18.9" y="51.4">PARTS MUST BE FREE OF ANY FOREIGN MATERIAL, INCLUDING BUT NOT LIMITED TO: DIRT, CHIPS, OIL, AND</text>
<text x="12.7" y="57.7">3.4</text>
<text x="18.9" y="57.7">NO CHANGES SHALL BE ALLOWED, REGARDLESS OF WHETHER SUCH CHANGE AFFECTS CHARACTERISTICS,</text>
<text x="19.2" y="54.5">OTHER CONTAMINANTS.</text>
<text x="12.7" y="64.4">3.5</text>
<text x="19.1" y="64.4">ASSEMBLE AND INSTALL CRIMP CONTACTS INTO CONNECTOR HOUSING PER MANUFACTURER'S RECOMMENDATION.</text>
<text x="19.2" y="60.8">WITHOUT PRIOR EXPLICIT APPROVAL BY PUMP STUDIOS AND/OR VOTINGWORKS.</text>
<text x="12.7" y="68.3">3.6</text>
<text x="19.1" y="68.3">INSERT WIRES INTO CONNECTOR HOUSINGS PER WIRE TABLE.</text>
<text x="12.7" y="72.2">3.7</text>
<text x="19.1" y="72.2">ADD LABEL AT INDICATED LOCATION WITH PRINTED BLACK TEXT &quot;VX~02-00081-A&quot; PER MANUFACTURER RECOMMENDATION.</text>
<text x="19.2" y="75.7">MINIMUM FONT HEIGHT = 2 MM.</text>
</g>
<g font-size="2.9" fill="#191924">
<text x="12.7" y="41.1">3.1</text>
<text x="18.9" y="41.1">IF PROVIDED, ALL DIMENSIONS SHOWN SHALL BE CHECKED DURING FIRST ARTICLE INSPECTION. FAI MUST BE</text>
<text x="19.2" y="44.3">APPROVED FOR THE SPECIFIC REVISION OF THIS ASSEMBLY PRIOR TO SHIPMENT OF PARTS.</text>
</g>
<g font-size="2.2">
<text x="248.3" y="227.6">MATERIAL</text>
<text x="248.3" y="235.3">FINISH</text>
<text x="248.3" y="242.1">COLOR</text>
<text x="334" y="243.4">DESCRIPTION</text>
<text x="248" y="249.5">EST. WEIGHT</text>
<text x="296" y="249.5">APPROVED BY</text>
<text x="248.2" y="257">ENGINEER</text>
<text x="296" y="256.8">APPROVED DATE</text>
<text x="334.5" y="256.8">PART NUMBER</text>
<text x="413.4" y="256.8">REV.</text>
<text x="248.5" y="264">RELEASE DATE</text>
<text x="295.9" y="264">CAD TYPE</text>
<text x="365.8" y="264">SIZE</text>
<text x="377.2" y="264">SCALE</text>
<text x="397.5" y="264">SHEET</text>
</g>
<g font-size="2.1">
<text x="296.1" y="227.3">UNLESS OTHERWISE SPECIFIED</text>
<text x="296.1" y="229.8">DIMENSIONS ARE IN MILLIMETERS</text>
<text x="296.1" y="232.3">DO NOT SCALE DRAWING</text>
<text x="295.8" y="235.3">TOLERANCES: SEE NOTES</text>
<text x="295.8" y="239.6">THIRD ANGLE</text>
<text x="295.8" y="242.1">PROJECTION</text>
</g>
</svg>
